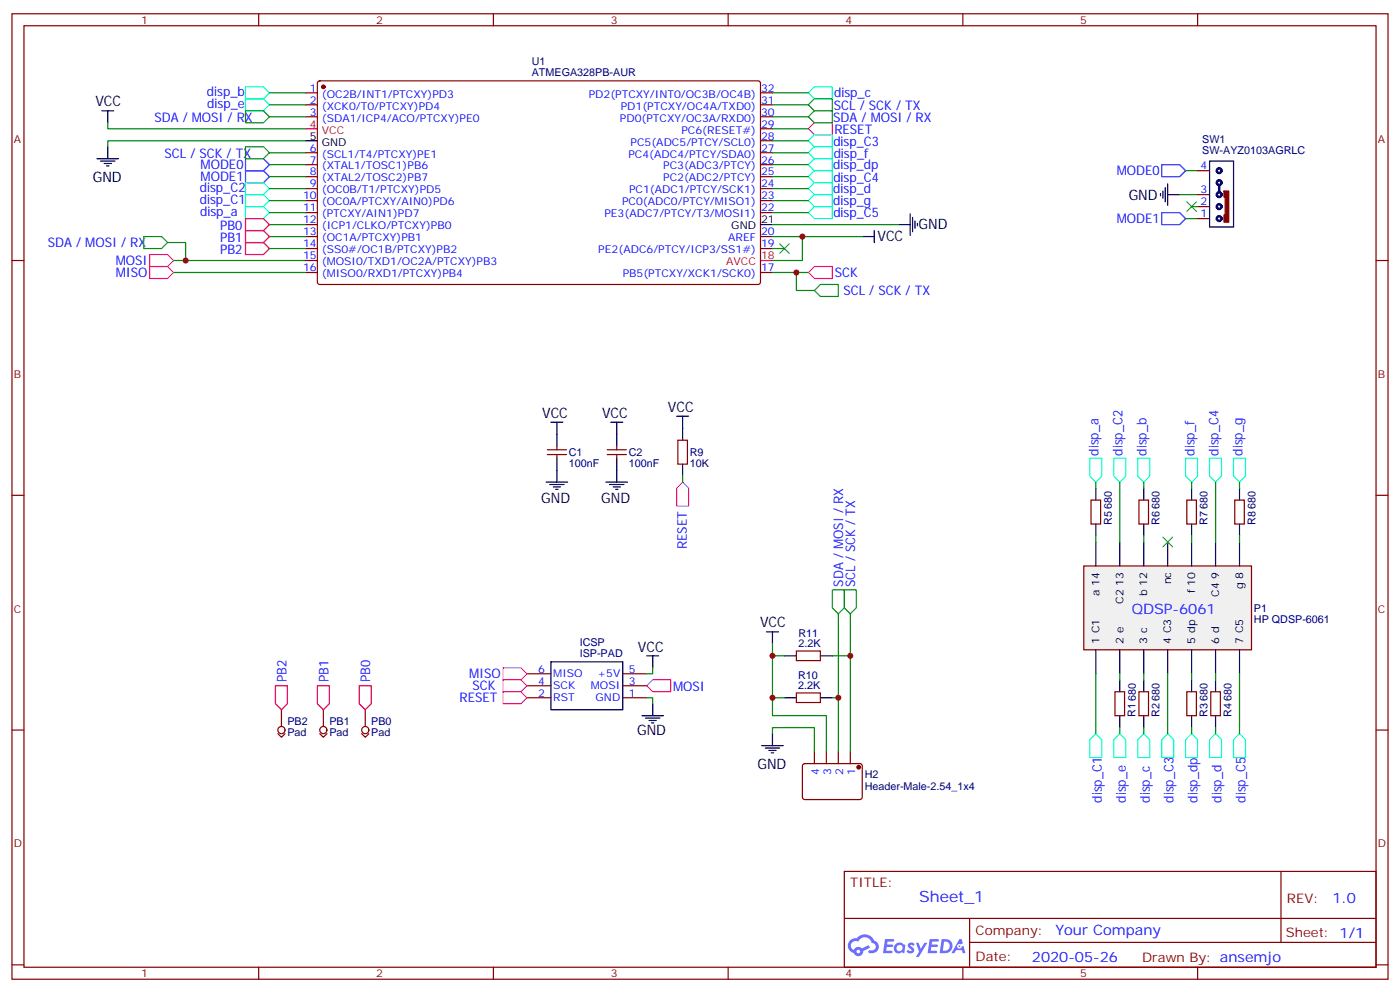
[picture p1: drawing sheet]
<svg xmlns="http://www.w3.org/2000/svg" width="412mm" height="292mm" viewBox="0 0 412 292" stroke-linecap="round" stroke-linejoin="round" font-family="sans-serif">
<g fill="none" stroke="#870000" stroke-width=".35">
<path d="M3.5 4.1h405.4v284.3h-405.4zM7.1 7.6h398.2v277.3h-398.2zM76.2 4.1v3.5M145.3 4.1v3.5M214.5 4.1v3.5M283.6 4.1v3.5M352.8 4.1v3.5M3.5 76.7h3.6M405.3 76.7h3.6M3.5 145.9h3.6M405.3 145.9h3.6M3.5 215h3.6"/>
<path d="M405.3 215h3.6M248.7 256.6h156.6v28.3h-156.6zM377.3 256.7v20.8M248.7 270.5h156.5M285.6 277.5h119.6M285.6 270.5v14.1M3.5 284.2h3.6M76.2 284.9v3.5M145.3 284.9v3.5M214.5 284.9v3.5M283.6 284.9v3.5M352.8 284.9v3.5"/>
<path d="M405.3 284.2h3.6"/>
</g>
<g fill="#5487ff">
<path d="M267.7 277.8a1.22 1.22 0 0 1 1.7 .3l-.4 .6a.47 .47 0 0 0-.3-.4 .47 .47 0 0 0-.5 .1l.1 .3a1.14 1.14 0 0 1 .8 1.7 1.14 1.14 0 0 1-1.9 0l-.2-.2 .5-.5 .7 .4a.29 .29 0 0 0 .3-.2 .29 .29 0 0 0-.2-.4 1.04 1.04 0 0 1-.6-1.7z"/>
<path d="M260.7 276.6h2.4l.3 .2-.2 .5h-1.8l-.1 .9h1.5l.3 .3-.3 .4h-1.6l-.2 1.1 1.7 .1 .2 .3-.2 .3h-2.6z"/>
<path d="M273.8 276.6h2.4l.3 .2-.1 .5h-1.8l-.2 .9h1.6l.3 .3-.4 .4h-1.6l-.1 1.1 1.7 .1 .2 .3-.2 .3h-2.6z"/>
<path d="M282.6 276.6h.7l.3 1.2-.6 .3a.69 .69 0 0 0-1 .3 .69 .69 0 0 0 .4 1 .69 .69 0 0 0 .9-.6l.5-.3 .6 2.2h-.8l-.2-.9h-1.8l-.5 .9h-.8z"/>
<path d="M269.8 277.7h.8l.6 1.8 1.1-1.8h.9l-2.6 4.1h-.8l.9-1.5z"/>
<path d="M277.4 276.6l-.6 4.1h1.3a2.11 2.11 0 0 0 2.5-2.1 2.11 2.11 0 0 0-2.5-2zM278.1 277.3a1.39 1.39 0 0 1 1.7 1.4 1.39 1.39 0 0 1-1.8 1.3h-.3z"/>
<path d="M263.7 278.2a1.54 1.54 0 0 0-.1 2.1 1.54 1.54 0 0 0 2.2 .2l.6 .2 .3-2.3-.2-.2-.4-.1a1.49 1.49 0 0 0-2.4 .1zM264 279.2a.94 .94 0 0 1 1.8 0 .94 .94 0 0 1-1.8 0z"/>
<path d="M250.4 276.9a2.18 2.18 0 0 0 1.1 3.8 1.44 1.44 0 0 0 1.6 .9 1.44 1.44 0 0 0 1.2-1.5l2-1-.5-.7-1.9 .9a1.47 1.47 0 0 0-2.4 .5 1.39 1.39 0 0 1-.7-2 1.39 1.39 0 0 1 2-.4 2.12 2.12 0 0 1 2.2-1.3 2.12 2.12 0 0 1 1.9 1.6 1.14 1.14 0 0 1 1.1 1.5 1.14 1.14 0 0 1-1.7 .7 .43 .43 0 0 0-.5 .3 .43 .43 0 0 0 .4 .5 1.98 1.98 0 0 0 2.5-1.2 1.98 1.98 0 0 0-1.2-2.5 3.1 3.1 0 0 0-5.3-.7l-.9 .1zM252.3 280.2a.55 .55 0 0 1 1.1 0 .55 .55 0 0 1-1.1 0z"/>
<circle cx="282.6" cy="278.7" r=".26"/>
</g>
<path d="M319.3 166.7h49.4v24.7h-49.4z" fill="#f0f0f0" stroke="#870000" stroke-width=".35"/>
<g fill="none" stroke="#000" stroke-width=".35">
<path d="M30 32.6h3.5M31.7 32.6v3.6M28.6 46.7h6.3M29.6 47.4h4.3M30.7 48.2h2.1M31.4 48.9h.7M31.7 43.2v3.5M90 41.5h3.5M341.8 57v.7M342.5 56.3v2.1M343.3 55.2v4.2M344 54.2v6.3"/>
<path d="M344 57.3h3.5M356.3 47.4h7.1v19.5h-7.1zM224 66.1h3.5M254 69.7h3.5M257.5 67.9v3.5M264.6 66.1h3.5M268.1 63v6.3M268.8 64v4.3M269.5 65.1v2.1M270.2 65.8v.7M162.3 124.4h3.5M164 124.4v7"/>
<path d="M164 134.9v7.1M179.9 124.4h3.5M181.7 124.4v7M181.7 134.9v7.1M199.3 122.6h3.5M201.1 122.6v7M201.1 136.7v3.5M160.9 142h6.3M161.9 142.7h4.3M163 143.4h2.1M163.7 144.1h.7M178.5 142h6.4"/>
<path d="M179.6 142.7h4.2M180.6 143.4h2.1M181.3 144.1h.7M322.8 143.8v3.5M322.8 154.3v3.6M322.8 159.6v7.1M329.8 159.6v7.1M336.9 143.8v3.5M336.9 154.3v3.6M336.9 159.6v7.1M344 159.6v7.1M351 143.8v3.5"/>
<path d="M351 154.3v3.6M351 159.6v7.1M358.1 159.6v7.1M365.1 143.8v3.5M365.1 154.3v3.6M365.1 159.6v7.1M162.3 194.9h21.1v14.1h-21.1zM190.5 193.1h3.5M192.3 193.1v3.6M225.8 186.1h3.5M227.5 186.1v3.5M231.1 193.1h3.5"/>
<path d="M241.7 193.1h3.5M322.8 191.4v7M329.8 191.4v7M336.9 191.4v7M344 191.4v7M351 191.4v7M358.1 191.4v7M365.1 191.4v7M189.1 210.8h6.3M190.1 211.5h4.3M191.2 212.2h2.1M191.9 212.9h.7"/>
<path d="M192.3 207.3v3.5M224.4 219.6h6.3M227.5 216.1v3.5M231.1 205.5h3.5M241.7 205.5h3.5M329.8 200.2v3.5M329.8 210.8v3.5M336.9 200.2v3.5M336.9 210.8v3.5M351 200.2v3.5M351 210.8v3.5M358.1 200.2v3.5"/>
<path d="M358.1 210.8v3.5M225.4 220.3h4.3M226.5 221h2.1M227.2 221.7h.7"/>
</g>
<g fill="none" stroke="#870000" stroke-width=".35">
<path d="M90 27.3h3.5M90 30.9h3.5M90 34.4h3.5M93.7 24l.5-.2 129.4 .1 .4 .6-.1 58.9-.6 .4-129.4-.1-.4-.6v-58.6zM224 27.3h3.5M224 30.9h3.5M224 34.4h3.5M224 37.9h3.5M90 45h3.5M90 48.5h3.5M90 52h3.5M90 55.6h3.5"/>
<path d="M90 59.1h3.5M224 45h3.5M224 48.5h3.5M224 52h3.5M224 55.6h3.5M224 59.1h3.5M224 41.5h3.5M352.8 57.3h3.5M352.8 50.3h3.5M90 62.6h3.5M90 66.1h3.5M90 69.7h3.5"/>
<path d="M90 73.2h3.5M90 76.7h3.5M224 62.6h3.5M224 69.7h3.5M224 73.2h3.5M352.8 64.4h3.5M352.8 60.9h3.5M90 80.3h3.5M224 80.3h3.5M161.2 133.9h5.7M161.2 132.5h5.7M164 131.4v1.1"/>
<path d="M164 133.9v1M178.9 133.9h5.6M178.9 132.5h5.6M181.7 131.4v1.1M181.7 133.9v1M199.7 129.6h2.8v7.1h-2.8zM321.4 147.3h2.8v7h-2.8zM335.5 147.3h2.8v7h-2.8zM349.6 147.3h2.8v7h-2.8zM363.7 147.3h2.8v7h-2.8zM155.2 198.4h7.1M183.4 198.4h7.1"/>
<path d="M234.6 191.7h7.1v2.9h-7.1zM81.8 216.1l1.1 1 1.1-1M82.9 209v5M94.2 216.1l1 1 1.1-1M95.2 209v5M106.5 216.1l1.1 1 1.1-1M107.6 209v5M155.2 202h7.1M155.2 205.5h7.1M183.4 202h7.1M183.4 205.5h7.1M234.6 204.1h7.1v2.8h-7.1z"/>
<path d="M328.4 203.7h2.9v7.1h-2.9zM335.5 203.7h2.8v7.1h-2.8zM349.6 203.7h2.8v7.1h-2.8zM356.7 203.7h2.8v7.1h-2.8zM236.6 225.1l.5-.2 16.5 .1 .4 .6-.1 9.4-.6 .5-16.5-.1-.4-.6v-9.2zM239.9 221.4v3.5M243.4 221.4v3.5M246.9 221.4v3.5M250.5 221.4v3.5"/>
<circle cx="82.9" cy="215" r="1.06"/>
<circle cx="95.2" cy="215" r="1.06"/>
<circle cx="107.6" cy="215" r="1.06"/>
</g>
<g fill="none" stroke="#008700" stroke-width=".35">
<path d="M31.7 36.2v1.7h58.3M79.4 34.4h10.6M79.4 30.9h10.6M79.4 27.3h10.6M227.5 34.4h10.6M227.5 37.9h10.6M227.5 30.9h10.6M227.5 27.3h10.6M79.4 45h10.6M79.4 48.5h10.6M79.4 52h10.6M79.4 59.1h10.6"/>
<path d="M79.4 55.6h10.6M90 41.5h-58.3v1.7M227.5 45h10.6M227.5 48.5h10.6M227.5 52h10.6M227.5 59.1h10.6M227.5 55.6h10.6M227.5 41.5h10.6M347.5 57.3h5.3M349.2 50.3h3.6M49.4 71.4h5.3v5.3M51.2 76.7h38.8"/>
<path d="M79.4 66.1h10.6M79.4 69.7h10.6M79.4 73.2h10.6M79.4 62.6h10.6M227.5 66.1h37.1M227.5 69.7h26.5M227.5 73.2h3.6M227.5 62.6h10.6M236.4 69.7v7h-8.9M349.2 64.4h3.6M351 60.9h1.8M51.2 80.3h38.8"/>
<path d="M227.5 80.3h10.6M234.6 80.3v5.2h5.3M201.1 140.2v1.8M322.8 142v1.8M322.8 157.9v1.7M329.8 142v17.6M336.9 142v1.8M336.9 157.9v1.7M351 142v1.8M351 157.9v1.7M358.1 142v17.6M365.1 142v1.8"/>
<path d="M365.1 157.9v1.7M192.3 196.7v1.7h-1.8M227.5 189.6v3.5M231.1 193.1h-3.6v17.7h15.9v10.6M245.2 193.1h5.3M246.9 180.8v40.6M250.5 180.8v40.6M322.8 198.4v17.7M329.8 198.4v1.8M336.9 198.4v1.8M344 198.4v17.7M351 198.4v1.8"/>
<path d="M358.1 198.4v1.8M365.1 198.4v17.7M190.5 205.5h1.8v1.8M227.5 216.1v-1.8h12.4v7.1M227.5 205.5h3.6M245.2 205.5h1.7M329.8 214.3v1.8M336.9 214.3v1.8M351 214.3v1.8M358.1 214.3v1.8"/>
</g>
<g fill="none" stroke="#0ff" stroke-width=".35">
<path d="M72.3 29.1h5.3l1.8 1.8-1.8 1.7h-5.3zM72.3 25.6h5.3l1.8 1.7-1.8 1.8h-5.3zM238.1 27.3l1.8-1.7h5.3v3.5h-5.3zM72.3 57.3h5.3l1.8 1.8-1.8 1.8h-5.3zM72.3 53.8h5.3l1.8 1.8-1.8 1.7h-5.3zM238.1 55.6l1.8-1.8h5.3v3.5h-5.3zM238.1 41.5l1.8-1.8h5.3v3.5h-5.3zM238.1 59.1l1.8-1.8h5.3v3.6h-5.3zM238.1 52l1.8-1.7h5.3v3.5h-5.3zM238.1 45l1.8-1.8h5.3v3.5h-5.3zM239.9 46.7h5.3v3.6h-5.3l-1.8-1.8zM72.3 60.9h5.3l1.8 1.7-1.8 1.8h-5.3z"/>
<path d="M238.1 62.6l1.8-1.7h5.3v3.5h-5.3zM321 134.9h3.6v5.3l-1.8 1.8-1.8-1.8zM328.1 134.9h3.5v5.3l-1.8 1.8-1.7-1.8zM335.1 134.9h3.6v5.3l-1.8 1.8-1.8-1.8zM349.2 134.9h3.6v5.3l-1.8 1.8-1.8-1.8zM356.3 134.9h3.5v5.3l-1.7 1.8-1.8-1.8zM363.4 134.9h3.5v5.3l-1.8 1.8-1.7-1.8zM322.8 216.1l1.8 1.7v5.3h-3.6v-5.3zM329.8 216.1l1.8 1.7v5.3h-3.5v-5.3zM335.1 217.8l1.8-1.7 1.8 1.7v5.3h-3.6zM344 216.1l1.7 1.7v5.3h-3.5v-5.3zM349.2 217.8l1.8-1.7 1.8 1.7v5.3h-3.6z"/>
<path d="M358.1 216.1l1.7 1.7v5.3h-3.5v-5.3zM365.1 216.1l1.8 1.7v5.3h-3.5v-5.3z"/>
</g>
<path d="M349.6 59.4l2.8 2.9M352.4 59.4l-2.8 2.9M229.7 71.8l2.8 2.8M232.5 71.8l-2.8 2.8M342.5 158.2l2.9 2.8M345.4 158.2l-2.9 2.8" fill="none" stroke="#3c3" stroke-width=".35"/>
<g fill="#870000" stroke="#870000" stroke-width=".35">
<path d="M360.5 56.3h1.4v9.1h-1.4v-2.1h.4v-5.3h-.4z"/>
<circle cx="252.9" cy="226" r=".53"/>
<circle cx="95.2" cy="25.6" r=".53"/>
</g>
<path d="M239.9 36.2h5.3v3.5h-5.3l-1.8-1.8zM44.1 78.5h5.3l1.8 1.8-1.8 1.7h-5.3zM44.1 75h5.3l1.8 1.7-1.8 1.8h-5.3zM238.1 80.3l1.8-1.8h5.3v3.5h-5.3zM201.1 142l1.7 1.8v5.2h-3.5v-5.2zM148.2 196.7h5.3l1.7 1.7-1.7 1.8h-5.3zM148.2 200.2h5.3l1.7 1.8-1.7 1.7h-5.3zM148.2 203.7h5.3l1.7 1.8-1.7 1.8h-5.3zM190.5 202l1.8-1.8h5.3v3.5h-5.3z" fill="none" stroke="#f0f" stroke-width=".35"/>
<path d="M72.3 32.6h5.3l1.8 1.8-1.8 1.8h-5.3zM238.1 34.4l1.8-1.8h5.3v3.6h-5.3zM239.9 29.1h5.3v3.5h-5.3l-1.8-1.7zM72.3 43.2h5.3l1.8 1.8-1.8 1.7h-5.3zM42.3 69.7h5.3l1.8 1.7-1.8 1.8h-5.3zM239.9 85.5l1.8-1.7h5.2v3.5h-5.2zM245.2 173.7h3.5v5.3l-1.8 1.8-1.7-1.8zM248.7 173.7h3.5v5.3l-1.7 1.8-1.8-1.8z" fill="none" stroke="#0f0" stroke-width=".35"/>
<path d="M72.3 46.7h5.3l1.8 1.8-1.8 1.8h-5.3zM72.3 50.3h5.3l1.8 1.7-1.8 1.8h-5.3zM342.2 48.5h5.3l1.7 1.8-1.7 1.7h-5.3zM342.2 62.6h5.3l1.7 1.8-1.7 1.7h-5.3z" fill="none" stroke="#00f" stroke-width=".35"/>
<path d="M90 37.9h3.5M72.3 64.4h5.3l1.8 1.7-1.8 1.8h-5.3zM72.3 67.9h5.3l1.8 1.8-1.8 1.7h-5.3zM72.3 71.4h5.3l1.8 1.8-1.8 1.8h-5.3zM224 76.7h3.5M81.1 202h3.6v5.3l-1.8 1.7-1.8-1.7zM93.5 202h3.5v5.3l-1.8 1.7-1.7-1.7zM105.8 202h3.6v5.3l-1.8 1.7-1.8-1.7z" fill="none" stroke="#f00" stroke-width=".35"/>
<g fill="none" stroke="#000" stroke-width=".71">
<path d="M359.1 54.5v2.1"/>
<circle cx="359.1" cy="50.3" r=".71"/>
<circle cx="359.1" cy="57.3" r=".71"/>
<circle cx="359.1" cy="53.8" r=".71"/>
<circle cx="359.1" cy="64.4" r=".71"/>
<circle cx="359.1" cy="60.9" r=".71"/>
</g>
<g fill="#c00">
<circle cx="227.5" cy="193.1" r=".88"/>
<circle cx="54.7" cy="76.7" r=".88"/>
<circle cx="236.4" cy="69.7" r=".88"/>
<circle cx="234.6" cy="80.3" r=".88"/>
<circle cx="246.9" cy="205.5" r=".88"/>
<circle cx="250.5" cy="193.1" r=".88"/>
<circle cx="227.5" cy="205.5" r=".88"/>
</g>
<text font-size="4.6" fill="#00f" x="270.8" y="265.7">Sheet_1</text>
<g font-size="4.2">
<text x="28.1" y="31.2">VCC</text>
<text x="27.3" y="53.6">GND</text>
<text x="332.5" y="58.8">GND</text>
<text x="258.5" y="71.1">VCC</text>
<text x="270.6" y="67.5">GND</text>
<text x="159.7" y="123.1">VCC</text>
<text x="177.3" y="123.1">VCC</text>
<text x="196.7" y="121.4">VCC</text>
<text x="159.5" y="148.2">GND</text>
<text x="177.1" y="148.2">GND</text>
<text x="223.9" y="184.6">VCC</text>
<text x="187.9" y="191.9">VCC</text>
<text x="187.7" y="216.4">GND</text>
<text x="223.1" y="226.4">GND</text>
</g>
<g font-size="4.2" fill="#00f">
<text x="333.4" y="180.8">QDSP-6061</text>
<text x="392.5" y="265.9">1.0</text>
<text x="310.9" y="275.5">Your Company</text>
<text x="304" y="283.3">2020-05-26</text>
</g>
<g font-size="3.9" fill="#00f">
<text x="61" y="28.4">disp_b</text>
<text x="245.7" y="28.4">disp_c</text>
<text x="45.5" y="36">SDA / MOSI / RX</text>
<text x="61.1" y="31.8">disp_e</text>
<text x="245.5" y="35.8">SDA / MOSI / RX</text>
<text x="245.6" y="32.3">SCL / SCK / TX</text>
<text x="245.8" y="39.4">RESET</text>
<text x="48.4" y="46.4">SCL / SCK / TX</text>
<text x="245.5" y="42.9">disp_C3</text>
<text x="245.6" y="46.4">disp_f</text>
<text x="59.1" y="49.8">MODE0</text>
<text x="59.1" y="53.3">MODE1</text>
<text x="245.4" y="49.9">disp_dp</text>
<text x="245.5" y="53.5">disp_C4</text>
<text x="329" y="51.6">MODE0</text>
<text x="58.9" y="56.6">disp_C2</text>
<text x="245.5" y="57">disp_d</text>
<text x="58.9" y="60.1">disp_C1</text>
<text x="58.9" y="63.7">disp_a</text>
<text x="245.5" y="60.5">disp_g</text>
<text x="245.5" y="64.1">disp_C5</text>
<text x="329" y="65.7">MODE1</text>
<text x="64.8" y="67.6">PB0</text>
<text x="64.8" y="71.2">PB1</text>
<text x="14.1" y="72.7">SDA / MOSI / RX</text>
<text x="34.1" y="78">MOSI</text>
<text x="64.8" y="74.7">PB2</text>
<text x="34.1" y="81.5">MISO</text>
<text x="245.9" y="81.5">SCK</text>
<text x="248.4" y="86.8">SCL / SCK / TX</text>
<text x="323.6" y="134.2" transform="rotate(-90 323.6 134.2)">disp_a</text>
<text x="330.7" y="134.2" transform="rotate(-90 330.7 134.2)">disp_C2</text>
<text x="337.7" y="134.2" transform="rotate(-90 337.7 134.2)">disp_b</text>
<text x="351.8" y="134.2" transform="rotate(-90 351.8 134.2)">disp_f</text>
<text x="358.9" y="134.2" transform="rotate(-90 358.9 134.2)">disp_C4</text>
<text x="366" y="134.2" transform="rotate(-90 366 134.2)">disp_g</text>
<text x="202.3" y="161.7" transform="rotate(-90 202.3 161.7)">RESET</text>
<text x="248.4" y="172.8" transform="rotate(-90 248.4 172.8)">SDA / MOSI / RX</text>
<text x="251.9" y="172.9" transform="rotate(-90 251.9 172.9)">SCL / SCK / TX</text>
<text x="84.4" y="201" transform="rotate(-90 84.4 201)">PB2</text>
<text x="96.7" y="201" transform="rotate(-90 96.7 201)">PB1</text>
<text x="109.1" y="201" transform="rotate(-90 109.1 201)">PB0</text>
<text x="138.2" y="199.7">MISO</text>
<text x="139.2" y="203.2">SCK</text>
<text x="198.3" y="203.4">MOSI</text>
<text x="135.4" y="206.7">RESET</text>
<text x="324.6" y="236.4" transform="rotate(-90 324.6 236.4)">disp_C1</text>
<text x="331.6" y="236.4" transform="rotate(-90 331.6 236.4)">disp_e</text>
<text x="338.7" y="236.4" transform="rotate(-90 338.7 236.4)">disp_c</text>
<text x="345.7" y="236.4" transform="rotate(-90 345.7 236.4)">disp_C3</text>
<text x="352.8" y="236.4" transform="rotate(-90 352.8 236.4)">disp_dp</text>
<text x="359.8" y="236.4" transform="rotate(-90 359.8 236.4)">disp_d</text>
<text x="366.9" y="236.4" transform="rotate(-90 366.9 236.4)">disp_C5</text>
</g>
<g font-size="3.9" fill="#800">
<text x="250.5" y="261.2">TITLE:</text>
<text x="379.1" y="265.9">REV:</text>
<text x="287.4" y="275.4">Company:</text>
<text x="378.7" y="276">Sheet: 1/1</text>
<text x="287.4" y="283.1">Date:</text>
<text x="336.4" y="283.2">Drawn By: ansemjo</text>
</g>
<g font-size="3.2" fill="#800">
<text x="41.6" y="7.1">1</text>
<text x="110.8" y="7.1">2</text>
<text x="179.9" y="7.1">3</text>
<text x="249.1" y="7.1">4</text>
<text x="318.2" y="7.1">5</text>
<text x="4.1" y="42.2">A</text>
<text x="405.9" y="42.2">A</text>
<text x="4.1" y="111.3">B</text>
<text x="405.9" y="111.3">B</text>
<text x="4.1" y="180.4">C</text>
<text x="405.9" y="180.4">C</text>
<text x="4.1" y="249.6">D</text>
<text x="405.9" y="249.6">D</text>
<text x="41.6" y="287.9">1</text>
<text x="110.8" y="287.9">2</text>
<text x="179.9" y="287.9">3</text>
<text x="249.1" y="287.9">4</text>
<text x="318.2" y="287.9">5</text>
</g>
<g font-size="3.2" fill="#000080">
<text x="156.6" y="22.4">ATMEGA328PB-AUR</text>
<text x="156.6" y="19.2">U1</text>
<text x="354.2" y="45.3">SW-AYZ0103AGRLC</text>
<text x="354.2" y="42.1">SW1</text>
<text x="167.6" y="137.5">100nF</text>
<text x="167.6" y="134.3">C1</text>
<text x="185.2" y="137.5">100nF</text>
<text x="185.2" y="134.3">C2</text>
<text x="203.2" y="137.5">10K</text>
<text x="203.2" y="134.3">R9</text>
<text x="327.5" y="154.7" transform="rotate(-90 327.5 154.7)">R5</text>
<text x="327.5" y="150" transform="rotate(-90 327.5 150)">680</text>
<text x="341.6" y="154.7" transform="rotate(-90 341.6 154.7)">R6</text>
<text x="341.6" y="150" transform="rotate(-90 341.6 150)">680</text>
<text x="355.7" y="154.7" transform="rotate(-90 355.7 154.7)">R7</text>
<text x="355.7" y="150" transform="rotate(-90 355.7 150)">680</text>
<text x="369.8" y="154.7" transform="rotate(-90 369.8 154.7)">R8</text>
<text x="369.8" y="150" transform="rotate(-90 369.8 150)">680</text>
<text x="369.4" y="183.4">HP QDSP-6061</text>
<text x="369.4" y="180.2">P1</text>
<text x="170.8" y="190.3">ICSP</text>
<text x="235.2" y="190.7">2.2K</text>
<text x="235.2" y="187.5">R11</text>
<text x="170.8" y="193.5">ISP-PAD</text>
<text x="235.1" y="203">2.2K</text>
<text x="235.1" y="199.8">R10</text>
<text x="334.5" y="206.5" transform="rotate(-90 334.5 206.5)">680</text>
<text x="341.6" y="206.5" transform="rotate(-90 341.6 206.5)">680</text>
<text x="355.7" y="206.5" transform="rotate(-90 355.7 206.5)">680</text>
<text x="362.8" y="206.5" transform="rotate(-90 362.8 206.5)">680</text>
<text x="84.7" y="213.4">PB2</text>
<text x="97" y="213.4">PB1</text>
<text x="109.4" y="213.4">PB0</text>
<text x="334.5" y="211.1" transform="rotate(-90 334.5 211.1)">R1</text>
<text x="341.6" y="211.1" transform="rotate(-90 341.6 211.1)">R2</text>
<text x="355.7" y="211.1" transform="rotate(-90 355.7 211.1)">R3</text>
<text x="362.8" y="211.1" transform="rotate(-90 362.8 211.1)">R4</text>
<text x="84.7" y="216.7">Pad</text>
<text x="97" y="216.7">Pad</text>
<text x="109.4" y="216.7">Pad</text>
<text x="254.7" y="232.5">Header-Male-2.54_1x4</text>
<text x="254.7" y="229.3">H2</text>
</g>
<g font-size="3.2" fill="#00f">
<text x="91.3" y="27">1</text>
<text x="94.8" y="28.8">(OC2B/INT1/PTCXY)PD3</text>
<text x="173.4" y="28.8">PD2(PTCXY/INT0/OC3B/OC4B)</text>
<text x="224.2" y="27">32</text>
<text x="91.3" y="30.5">2</text>
<text x="91.3" y="34">3</text>
<text x="94.8" y="32.3">(XCK0/T0/PTCXY)PD4</text>
<text x="94.8" y="35.8">(SDA1/ICP4/ACO/PTCXY)PE0</text>
<text x="182.6" y="35.8">PD0(PTCXY/OC3A/RXD0)</text>
<text x="182.9" y="32.3">PD1(PTCXY/OC4A/TXD0)</text>
<text x="224.2" y="34">30</text>
<text x="224.2" y="30.5">31</text>
<text x="200.7" y="39.3">PC6(RESET#)</text>
<text x="224.2" y="41.1">28</text>
<text x="224.2" y="37.6">29</text>
<text x="91.3" y="44.6">6</text>
<text x="94.8" y="46.4">(SCL1/T4/PTCXY)PE1</text>
<text x="185.1" y="46.4">PC4(ADC4/PTCY/SDA0)</text>
<text x="185.7" y="42.9">PC5(ADC5/PTCY/SCL0)</text>
<text x="224.2" y="44.6">27</text>
<text x="91.3" y="48.2">7</text>
<text x="91.3" y="51.7">8</text>
<text x="94.8" y="49.9">(XTAL1/TOSC1)PB6</text>
<text x="94.8" y="53.4">(XTAL2/TOSC2)PB7</text>
<text x="195.4" y="53.4">PC2(ADC2/PTCY)</text>
<text x="195.4" y="49.9">PC3(ADC3/PTCY)</text>
<text x="224.2" y="51.7">25</text>
<text x="224.2" y="48.2">26</text>
<text x="353.6" y="49.9">4</text>
<text x="89.3" y="58.7">10</text>
<text x="91.3" y="55.2">9</text>
<text x="94.8" y="57">(OC0B/T1/PTCXY)PD5</text>
<text x="185.3" y="57">PC1(ADC1/PTCY/SCK1)</text>
<text x="224.2" y="58.7">23</text>
<text x="224.2" y="55.2">24</text>
<text x="353.6" y="57">3</text>
<text x="89.3" y="62.3">11</text>
<text x="89.3" y="65.8">12</text>
<text x="94.8" y="60.5">(OC0A/PTCXY/AIN0)PD6</text>
<text x="94.8" y="64">(PTCXY/AIN1)PD7</text>
<text x="178" y="64">PE3(ADC7/PTCY/T3/MOSI1)</text>
<text x="183.2" y="60.5">PC0(ADC0/PTCY/MISO1)</text>
<text x="224.2" y="62.3">22</text>
<text x="353.6" y="64">1</text>
<text x="353.6" y="60.5">2</text>
<text x="89.3" y="69.3">13</text>
<text x="94.8" y="67.6">(ICP1/CLKO/PTCXY)PB0</text>
<text x="94.8" y="71.1">(OC1A/PTCXY)PB1</text>
<text x="214.5" y="71.1">AREF</text>
<text x="224.2" y="69.3">20</text>
<text x="89.3" y="72.8">14</text>
<text x="89.3" y="76.4">15</text>
<text x="94.8" y="74.6">(SS0#/OC1B/PTCXY)PB2</text>
<text x="176.2" y="74.6">PE2(ADC6/PTCY/ICP3/SS1#)</text>
<text x="224.2" y="72.8">19</text>
<text x="89.3" y="79.9">16</text>
<text x="94.8" y="78.1">(MOSI0/TXD1/OC2A/PTCXY)PB3</text>
<text x="94.8" y="81.7">(MISO0/RXD1/PTCXY)PB4</text>
<text x="183.4" y="81.7">PB5(PTCXY/XCK1/SCK0)</text>
<text x="224.2" y="79.9">17</text>
<text x="158.5" y="198.1">6</text>
<text x="158.5" y="201.6">4</text>
<text x="163" y="199.5">MISO</text>
<text x="163" y="203">SCK</text>
<text x="174.1" y="203">MOSI</text>
<text x="176" y="199.5">+5V</text>
<text x="185.2" y="198.1">5</text>
<text x="185.2" y="201.6">3</text>
<text x="158.5" y="205.1">2</text>
<text x="163" y="206.6">RST</text>
<text x="175.5" y="206.6">GND</text>
<text x="185.2" y="205.1">1</text>
<text x="241.3" y="228.2" transform="rotate(-90 241.3 228.2)">4</text>
<text x="244.8" y="228.2" transform="rotate(-90 244.8 228.2)">3</text>
<text x="248.4" y="228.2" transform="rotate(-90 248.4 228.2)">2</text>
<text x="251.9" y="228.2" transform="rotate(-90 251.9 228.2)">1</text>
</g>
<g font-size="3.2" fill="#f00">
<text x="91.3" y="37.6">4</text>
<text x="94.8" y="39.3">VCC</text>
<text x="224.2" y="76.4">18</text>
<text x="213.9" y="78.1">AVCC</text>
</g>
<g font-size="3.2">
<text x="91.3" y="41.1">5</text>
<text x="94.8" y="42.9">GND</text>
<text x="224.2" y="65.8">21</text>
<text x="215.4" y="67.6">GND</text>
<text x="345" y="172.1" transform="rotate(-90 345 172.1)">nc</text>
<text x="366.2" y="173.6" transform="rotate(-90 366.2 173.6)">g 8</text>
<text x="323.8" y="175.5" transform="rotate(-90 323.8 175.5)">a 14</text>
<text x="330.9" y="177.8" transform="rotate(-90 330.9 177.8)">C2 13</text>
<text x="338" y="175.6" transform="rotate(-90 338 175.6)">b 12</text>
<text x="352.1" y="174.7" transform="rotate(-90 352.1 174.7)">f 10</text>
<text x="359.1" y="175.8" transform="rotate(-90 359.1 175.8)">C4 9</text>
<text x="323.8" y="189.6" transform="rotate(-90 323.8 189.6)">1 C1</text>
<text x="330.9" y="189.6" transform="rotate(-90 330.9 189.6)">2 e</text>
<text x="338" y="189.6" transform="rotate(-90 338 189.6)">3 c</text>
<text x="345" y="189.6" transform="rotate(-90 345 189.6)">4 C3</text>
<text x="352.1" y="189.6" transform="rotate(-90 352.1 189.6)">5 dp</text>
<text x="359.1" y="189.6" transform="rotate(-90 359.1 189.6)">6 d</text>
<text x="366.2" y="189.6" transform="rotate(-90 366.2 189.6)">7 C5</text>
</g>
</svg>
